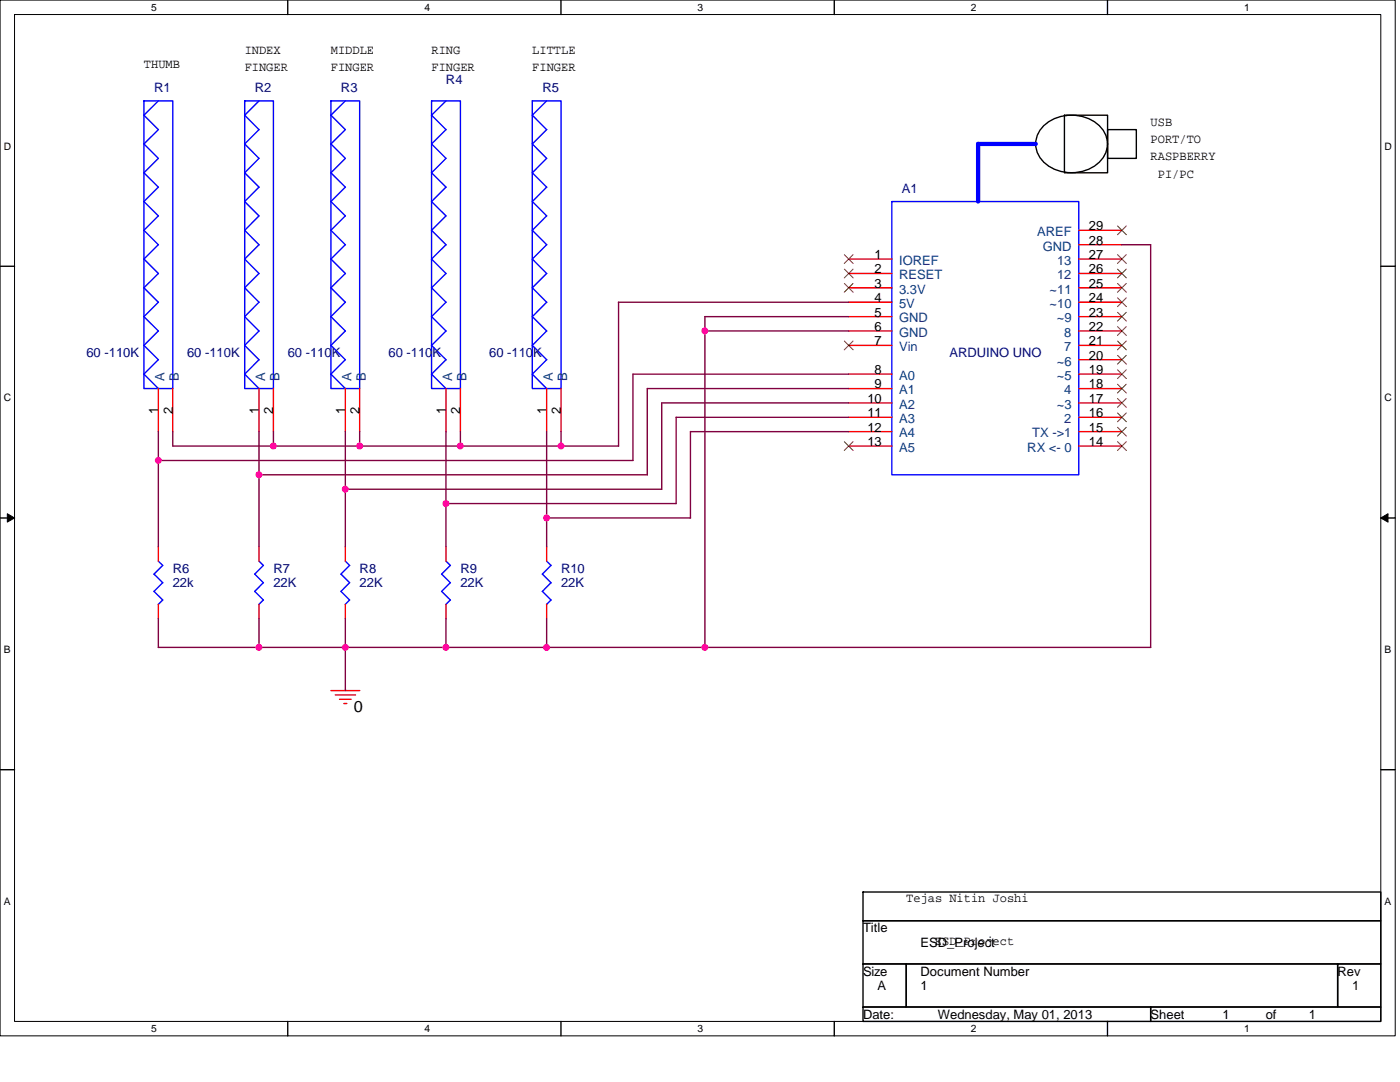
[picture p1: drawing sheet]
<svg xmlns="http://www.w3.org/2000/svg" width="279mm" height="216mm" viewBox="0 0 279 216" stroke-linecap="round" stroke-linejoin="round" font-family="sans-serif">
<path d="M0 0h278.4v206.7h-278.4zM2.9 2.9h272.7v200.9h-272.7z" fill="none" stroke="#000" stroke-width=".2"/>
<g fill="#fff">
<path d="M30.2 .3h1.1v2.3h-1.1z"/>
<path d="M30.2 204.1h1.1v2.3h-1.1z"/>
</g>
<path d="M57.4 0v2.9M57.4 203.8v2.9" fill="none" stroke="#000" stroke-width=".28"/>
<g fill="#fff">
<path d="M84.7 .3h1.1v2.3h-1.1z"/>
<path d="M84.7 204.1h1.1v2.3h-1.1z"/>
</g>
<path d="M112 0v2.9M112 203.8v2.9" fill="none" stroke="#000" stroke-width=".28"/>
<g fill="#fff">
<path d="M139.2 .3h1.2v2.3h-1.2z"/>
<path d="M139.2 204.1h1.2v2.3h-1.2z"/>
</g>
<path d="M166.5 0v2.9M166.5 203.8v2.9" fill="none" stroke="#000" stroke-width=".28"/>
<g fill="#fff">
<path d="M193.8 .3h1.1v2.3h-1.1z"/>
<path d="M193.8 204.1h1.1v2.3h-1.1z"/>
</g>
<path d="M221 0v2.9M221 203.8v2.9" fill="none" stroke="#000" stroke-width=".28"/>
<g fill="#fff">
<path d="M248.3 .3h1.1v2.3h-1.1z"/>
<path d="M248.3 204.1h1.1v2.3h-1.1z"/>
<path d="M.7 28h1.5v2.3h-1.5z"/>
<path d="M276.3 28h1.5v2.3h-1.5z"/>
<path d="M.7 78.2h1.5v2.3h-1.5z"/>
<path d="M276.3 78.2h1.5v2.3h-1.5z"/>
</g>
<path d="M0 53.1h2.9M275.6 53.1h2.8" fill="none" stroke="#000" stroke-width=".28"/>
<g fill="#fff">
<path d="M.7 128.5h1.4v2.2h-1.4z"/>
<path d="M276.3 128.5h1.4v2.2h-1.4z"/>
</g>
<path d="M0 103.4h2.9M275.6 103.4h2.8" fill="none" stroke="#000" stroke-width=".28"/>
<path d="M1.5 102.5l1.4 .9-1.4 .8zM275.6 103.4l1.4-.9v1.7z" fill="#000" stroke="#000" stroke-width=".2"/>
<g fill="#fff">
<path d="M.7 178.7h1.4v2.3h-1.4z"/>
<path d="M276.3 178.7h1.4v2.3h-1.4z"/>
</g>
<path d="M208.4 25a8.2 8.2 0 0 1 12 1.3 5.1 5.1 0 0 1-2.6 7.2 8.1 8.1 0 0 1-10.4-2.4 4.9 4.9 0 0 1 1-6.1zM212.4 23h8.6v11.5h-8.6zM221 25.9h5.8v5.7h-5.8zM0 153.6h2.9M275.6 153.6h2.8M172.2 178h103.4v5.7h-103.4zM172.2 183.7h103.4v8.6h-103.4zM172.2 192.3h8.6v8.6h-8.6zM180.8 192.3h86.2v8.6h-86.2zM267 192.3h8.6v8.6h-8.6zM172.2 200.9h57.4v2.9h-57.4zM229.6 200.9h46v2.9h-46z" fill="none" stroke="#000" stroke-width=".28"/>
<g fill="none" stroke="#f00" stroke-width=".28">
<path d="M169.4 51.7h8.6M169.4 54.6h8.6M169.4 57.4h8.6M215.3 51.7h8.6M215.3 54.6h8.6M215.3 57.4h8.6M215.3 48.8h8.6M215.3 46h8.6M31.6 77.5v8.6M34.5 77.5v8.6M51.7 77.5v8.6M54.6 77.5v8.6"/>
<path d="M68.9 77.5v8.6M71.8 77.5v8.6M89 77.5v8.6M91.9 77.5v8.6M109.1 77.5v8.6M112 77.5v8.6M169.4 60.3h8.6M169.4 63.2h8.6M169.4 66h8.6M169.4 68.9h8.6M169.4 74.7h8.6M169.4 77.5h8.6"/>
<path d="M215.3 60.3h8.6M215.3 63.2h8.6M215.3 66h8.6M215.3 68.9h8.6M215.3 74.7h8.6M215.3 77.5h8.6M215.3 71.8h8.6M169.4 80.4h8.6M169.4 83.3h8.6M169.4 86.1h8.6M169.4 89h8.6M215.3 80.4h8.6"/>
<path d="M215.3 83.3h8.6M215.3 86.1h8.6M215.3 89h8.6M31.6 109.1v2.9M51.7 109.1v2.9M68.9 109.1v2.9M89 109.1v2.9M109.1 109.1v2.9M31.6 120.6v2.8M51.7 120.6v2.8M66 137.8h5.8M66.9 138.7h4.1"/>
<path d="M67.8 139.5h2.3M68.9 120.6v2.8M89 120.6v2.8M109.1 120.6v2.8M68.6 140.4h.6"/>
</g>
<g fill="none" stroke="#00f" stroke-width=".28">
<path d="M28.7 28.7l2.9 2.9-2.9 2.9M28.7 23l2.9 2.9M28.7 20.1h5.8v57.4h-5.8zM28.7 34.5l2.9 2.9M31.6 37.3l-2.9 2.9M31.6 25.8l-2.9 2.9M31.6 20.1l-2.9 2.9M48.8 28.7l2.9 2.9-2.9 2.9M48.8 23l2.9 2.8-2.9 2.9M48.8 20.1h5.8v57.4h-5.8zM48.8 34.5l2.9 2.9M51.7 37.3l-2.9 2.9"/>
<path d="M51.7 20.1l-2.9 2.9M66 28.7l2.9 2.9-2.9 2.9M66 23l2.9 2.9M66 20.1h5.8v57.4h-5.8zM66 34.5l2.9 2.9M68.9 37.3l-2.9 2.9M68.9 25.8l-2.9 2.9M68.9 20.1l-2.9 2.9M86.1 28.7l2.9 2.9-2.9 2.9M86.1 23l2.9 2.8-2.9 2.9M86.1 20.1h5.8v57.4h-5.8zM86.1 34.5l2.9 2.9"/>
<path d="M89 37.3l-2.9 2.9 2.9 2.9M89 20.1l-2.9 2.9M106.2 23l2.9 2.8-2.9 2.9M106.2 28.7l2.9 2.9-2.9 2.9M106.2 20.1h5.8v57.4h-5.8zM106.2 34.5l2.9 2.9M109.1 37.3l-2.9 2.9 2.9 2.9M109.1 20.1l-2.9 2.9M28.7 40.2l2.9 2.9M28.7 46l2.9 2.9M28.7 51.7l2.9 2.9M28.7 57.4l2.9 2.9"/>
<path d="M31.6 43.1l-2.9 2.9M31.6 48.8l-2.9 2.9M31.6 54.6l-2.9 2.8M48.8 40.2l2.9 2.9M48.8 46l2.9 2.9-2.9 2.8M48.8 51.7l2.9 2.9-2.9 2.8M48.8 57.4l2.9 2.9-2.9 2.9M51.7 43.1l-2.9 2.9M66 57.4l2.9 2.9M66 40.2l2.9 2.9M66 46l2.9 2.9M66 51.7l2.9 2.9"/>
<path d="M68.9 43.1l-2.9 2.9M68.9 48.8l-2.9 2.9M68.9 54.6l-2.9 2.8M89 43.1l-2.9 2.9 2.9 2.9-2.9 2.8 2.9 2.9-2.9 2.8 2.9 2.9-2.9 2.9M109.1 43.1l-2.9 2.9 2.9 2.9-2.9 2.8 2.9 2.9-2.9 2.8 2.9 2.9-2.9 2.9M178 40.2h37.3v54.5h-37.3zM28.7 63.2l2.9 2.9M28.7 68.9l2.9 2.9M28.7 74.7l2.9 2.9M31.6 60.3l-2.9 2.9M31.6 66l-2.9 2.9M31.6 71.8l-2.9 2.9"/>
<path d="M48.8 63.2l2.9 2.9-2.9 2.8M48.8 68.9l2.9 2.9-2.9 2.9M48.8 74.7l2.9 2.9M66 63.2l2.9 2.9M66 68.9l2.9 2.9M66 74.7l2.9 2.9M68.9 60.3l-2.9 2.9M68.9 66l-2.9 2.9M68.9 71.8l-2.9 2.9M86.1 63.2l2.9 2.9-2.9 2.8M86.1 68.9l2.9 2.9-2.9 2.9M86.1 74.7l2.9 2.9"/>
<path d="M106.2 63.2l2.9 2.9-2.9 2.8M106.2 68.9l2.9 2.9-2.9 2.9M106.2 74.7l2.9 2.9M30.7 118l1.8 1.7-.9 .9M31.6 112l.9 .8M32.5 112.8l-1.8 1.8 1.8 1.7M32.5 116.3l-1.8 1.7M50.8 118l1.8 1.7M51.7 112l.9 .8M52.6 112.8l-1.8 1.8 1.8 1.7M52.6 116.3l-1.8 1.7M52.6 119.7l-.9 .9"/>
<path d="M68.1 118l1.7 1.7M68.9 112l.9 .8M69.8 112.8l-1.8 1.8 1.8 1.7M69.8 116.3l-1.8 1.7M69.8 119.7l-.9 .9M88.1 114.6l1.8 1.7M88.1 118l1.8 1.7M89 112l.9 .8M89.9 112.8l-1.8 1.8M89.9 116.3l-1.8 1.7M89.9 119.7l-.9 .9M108.2 114.6l1.8 1.7"/>
<path d="M108.2 118l1.8 1.7-.9 .9M109.1 112l.9 .8M110 112.8l-1.8 1.8M110 116.3l-1.8 1.7"/>
</g>
<g fill="none" stroke="#804000" stroke-width=".2">
<path d="M168.5 50.8l1.8 1.8M168.5 53.7l1.8 1.8M168.5 56.6l1.8 1.7M170.2 50.8l-1.7 1.8M170.2 53.7l-1.7 1.8M170.2 56.6l-1.7 1.7M223 56.6l1.8 1.7M223 59.4l1.8 1.8M223 53.7l1.8 1.8M223 50.8l1.8 1.8M223 45.1l1.8 1.7M224.8 56.6l-1.8 1.7"/>
<path d="M224.8 59.4l-1.8 1.8M224.8 53.7l-1.8 1.8M224.8 50.8l-1.8 1.8M224.8 45.1l-1.8 1.7M168.5 68.1l1.8 1.7M170.2 68.1l-1.7 1.7M223 79.5l1.8 1.8M223 76.7l1.8 1.7M223 73.8l1.8 1.7M223 62.3l1.8 1.8M223 65.2l1.8 1.7M223 68.1l1.8 1.7"/>
<path d="M223 70.9l1.8 1.8M224.8 79.5l-1.8 1.8M224.8 76.7l-1.8 1.7M224.8 73.8l-1.8 1.7M224.8 62.3l-1.8 1.8M224.8 65.2l-1.8 1.7M224.8 68.1l-1.8 1.7M224.8 70.9l-1.8 1.8M168.5 88.1l1.8 1.8M170.2 88.1l-1.7 1.8M223 88.1l1.8 1.8M223 85.3l1.8 1.7"/>
<path d="M223 82.4l1.8 1.8M224.8 88.1l-1.8 1.8M224.8 85.3l-1.8 1.7M224.8 82.4l-1.8 1.8"/>
</g>
<path d="M195.2 28.7v11.5M195.2 28.7h11.5" fill="none" stroke="#00f" stroke-width=".85"/>
<g fill="none" stroke="#800040" stroke-width=".28">
<path d="M223.9 48.8h5.8l-.1 80.4M123.4 60.3h46M123.4 60.3v28.7M140.7 63.2h28.7M140.7 66h28.7M140.7 63.2v66M169.4 74.7l-43.1-.1v17.3h-94.7M169.4 77.5h-40.2v17.2M31.6 86.1v23M34.5 86.1v2.9h89M51.7 94.7h77.5M51.7 86.1v23"/>
<path d="M54.6 86.1v2.9M68.9 86.1v23M71.8 86.1v2.9M89 86.1v23M91.9 86.1v2.9M109.1 86.1v23M112 86.1v2.9M169.4 80.4h-37.3v17.2h-63.2M169.4 83.3l-34.5-.1 .1 17.3h-46M169.4 86.1h-31.6v17.3h-28.7M31.6 123.4v5.8M31.6 129.2h198"/>
<path d="M51.7 123.4v5.8M68.9 123.4v14.4M89 123.4v5.8M109.1 123.4v5.8"/>
</g>
<g fill="#f0f" stroke="#f0f" stroke-width=".28">
<circle cx="109.1" cy="103.3" r=".57"/>
<circle cx="89" cy="100.5" r=".57"/>
<circle cx="51.7" cy="94.7" r=".57"/>
<circle cx="31.6" cy="91.9" r=".57"/>
<circle cx="51.7" cy="129.2" r=".57"/>
<circle cx="89" cy="129.2" r=".57"/>
<circle cx="68.9" cy="129.2" r=".57"/>
<circle cx="91.9" cy="89" r=".57"/>
<circle cx="71.8" cy="89" r=".57"/>
<circle cx="54.6" cy="89" r=".57"/>
<circle cx="112" cy="89" r=".57"/>
<circle cx="68.9" cy="97.6" r=".57"/>
<circle cx="109.1" cy="129.2" r=".57"/>
<circle cx="140.7" cy="66" r=".57"/>
<circle cx="140.7" cy="129.2" r=".57"/>
</g>
<text font-size="3.2" x="70.6" y="142">0</text>
<g font-size="2.6">
<text x="48.8" y="10.7">INDEX</text>
<text x="66" y="10.7">MIDDLE</text>
<text x="86.1" y="10.7">RING</text>
<text x="106.2" y="10.7">LITTLE</text>
<text x="28.7" y="13.6">THUMB</text>
<text x="48.8" y="14.3">FINGER</text>
<text x="66" y="14.3">FINGER</text>
<text x="86.1" y="14.3">FINGER</text>
<text x="106.2" y="14.3">FINGER</text>
<text x="229.6" y="25.1">USB</text>
<text x="229.6" y="28.5">PORT/TO</text>
<text x="229.6" y="32">RASPBERRY</text>
<text x="231.1" y="35.5">PI/PC</text>
<text x="217.3" y="45.9">29</text>
<text x="174.5" y="51.7">1</text>
<text x="217.3" y="51.7">27</text>
<text x="217.3" y="48.8">28</text>
<text x="174.5" y="54.5">2</text>
<text x="174.5" y="57.4">3</text>
<text x="217.3" y="57.4">25</text>
<text x="217.3" y="54.5">26</text>
<text x="174.5" y="60.3">4</text>
<text x="174.5" y="63.2">5</text>
<text x="217.3" y="60.3">24</text>
<text x="217.3" y="63.2">23</text>
<text x="174.5" y="66">6</text>
<text x="174.5" y="68.9">7</text>
<text x="217.3" y="66">22</text>
<text x="217.3" y="68.9">21</text>
<text x="217.3" y="71.8">20</text>
<text x="174.5" y="74.6">8</text>
<text x="174.5" y="77.5">9</text>
<text x="217.3" y="77.5">18</text>
<text x="217.3" y="74.6">19</text>
<text x="31.6" y="82.5" transform="rotate(-90 31.6 82.5)">1</text>
<text x="34.5" y="82.5" transform="rotate(-90 34.5 82.5)">2</text>
<text x="51.7" y="82.5" transform="rotate(-90 51.7 82.5)">1</text>
<text x="54.5" y="82.5" transform="rotate(-90 54.5 82.5)">2</text>
<text x="68.9" y="82.5" transform="rotate(-90 68.9 82.5)">1</text>
<text x="71.8" y="82.5" transform="rotate(-90 71.8 82.5)">2</text>
<text x="89" y="82.5" transform="rotate(-90 89 82.5)">1</text>
<text x="91.9" y="82.5" transform="rotate(-90 91.9 82.5)">2</text>
<text x="109.1" y="82.5" transform="rotate(-90 109.1 82.5)">1</text>
<text x="112" y="82.5" transform="rotate(-90 112 82.5)">2</text>
<text x="173.1" y="80.4">10</text>
<text x="173.1" y="83.2">11</text>
<text x="217.3" y="83.2">16</text>
<text x="217.3" y="80.4">17</text>
<text x="173.1" y="86.1">12</text>
<text x="173.1" y="89">13</text>
<text x="217.3" y="89">14</text>
<text x="217.3" y="86.1">15</text>
<text x="180.8" y="180.1">Tejas Nitin Joshi</text>
<text x="172.2" y="186.1">Title</text>
<text x="183.7" y="188.9">ESD_Project</text>
<text x="186.6" y="188.7">ESD_Project</text>
<text x="172.2" y="194.7">Size</text>
<text x="175.1" y="197.5">A</text>
<text x="183.7" y="194.7">Document Number</text>
<text x="183.7" y="197.5">1</text>
<text x="267" y="194.7">Rev</text>
<text x="269.8" y="197.5">1</text>
<text x="172.2" y="203.3">Date:</text>
<text x="187.2" y="203.3">Wednesday, May 01, 2013</text>
<text x="229.6" y="203.3">Sheet</text>
<text x="244" y="203.3">1</text>
<text x="252.6" y="203.3">of</text>
<text x="261.2" y="203.3">1</text>
</g>
<g font-size="2.6" fill="#000080">
<text x="89" y="16.7">R4</text>
<text x="30.7" y="18.4">R1</text>
<text x="50.8" y="18.4">R2</text>
<text x="68.1" y="18.4">R3</text>
<text x="108.2" y="18.4">R5</text>
<text x="180" y="38.5">A1</text>
<text x="17.3" y="71.2">60 -110K</text>
<text x="37.3" y="71.2">60 -110K</text>
<text x="57.4" y="71.2">60 -110K</text>
<text x="77.5" y="71.2">60 -110K</text>
<text x="97.6" y="71.2">60 -110K</text>
<text x="189.5" y="71.2">ARDUINO UNO</text>
<text x="34.5" y="114.3">R6</text>
<text x="34.5" y="117.2">22k</text>
<text x="54.6" y="114.3">R7</text>
<text x="54.6" y="117.2">22K</text>
<text x="71.8" y="114.3">R8</text>
<text x="71.8" y="117.2">22K</text>
<text x="91.9" y="114.3">R9</text>
<text x="91.9" y="117.2">22K</text>
<text x="112" y="114.3">R10</text>
<text x="112" y="117.2">22K</text>
</g>
<g font-size="2.6" fill="#004080">
<text x="207" y="47.1">AREF</text>
<text x="179.4" y="52.9">IOREF</text>
<text x="208.1" y="50">GND</text>
<text x="211" y="52.9">13</text>
<text x="179.4" y="55.7">RESET</text>
<text x="179.4" y="58.6">3.3V</text>
<text x="209.5" y="58.6">~11</text>
<text x="211" y="55.7">12</text>
<text x="179.4" y="61.5">5V</text>
<text x="179.4" y="64.3">GND</text>
<text x="209.5" y="61.5">~10</text>
<text x="210.9" y="64.3">~9</text>
<text x="179.4" y="67.2">GND</text>
<text x="179.4" y="70.1">Vin</text>
<text x="212.4" y="67.2">8</text>
<text x="212.4" y="70.1">7</text>
<text x="32.8" y="76.1" transform="rotate(-90 32.8 76.1)">A</text>
<text x="35.7" y="76.1" transform="rotate(-90 35.7 76.1)">B</text>
<text x="52.9" y="76.1" transform="rotate(-90 52.9 76.1)">A</text>
<text x="55.8" y="76.1" transform="rotate(-90 55.8 76.1)">B</text>
<text x="70.1" y="76.1" transform="rotate(-90 70.1 76.1)">A</text>
<text x="73" y="76.1" transform="rotate(-90 73 76.1)">B</text>
<text x="90.2" y="76.1" transform="rotate(-90 90.2 76.1)">A</text>
<text x="93.1" y="76.1" transform="rotate(-90 93.1 76.1)">B</text>
<text x="110.3" y="76.1" transform="rotate(-90 110.3 76.1)">A</text>
<text x="113.2" y="76.1" transform="rotate(-90 113.2 76.1)">B</text>
<text x="179.4" y="75.8">A0</text>
<text x="210.9" y="75.8">~5</text>
<text x="210.9" y="72.9">~6</text>
<text x="179.4" y="78.7">A1</text>
<text x="179.4" y="81.6">A2</text>
<text x="210.9" y="81.6">~3</text>
<text x="212.4" y="78.7">4</text>
<text x="179.4" y="84.4">A3</text>
<text x="179.4" y="87.3">A4</text>
<text x="206" y="87.3">TX -&gt;1</text>
<text x="212.4" y="84.4">2</text>
<text x="179.4" y="90.2">A5</text>
<text x="205" y="90.2">RX &lt;- 0</text>
</g>
<g font-size="2">
<text x="30.2" y="2.2">5</text>
<text x="84.7" y="2.2">4</text>
<text x="139.2" y="2.2">3</text>
<text x="193.8" y="2.2">2</text>
<text x="248.3" y="2.2">1</text>
<text x=".7" y="29.8">D</text>
<text x="276.3" y="29.8">D</text>
<text x=".7" y="80.1">C</text>
<text x="276.3" y="80.1">C</text>
<text x=".7" y="130.3">B</text>
<text x="276.3" y="130.3">B</text>
<text x=".7" y="180.5">A</text>
<text x="276.3" y="180.5">A</text>
<text x="30.2" y="206">5</text>
<text x="84.7" y="206">4</text>
<text x="139.2" y="206">3</text>
<text x="193.8" y="206">2</text>
<text x="248.3" y="206">1</text>
</g>
</svg>
